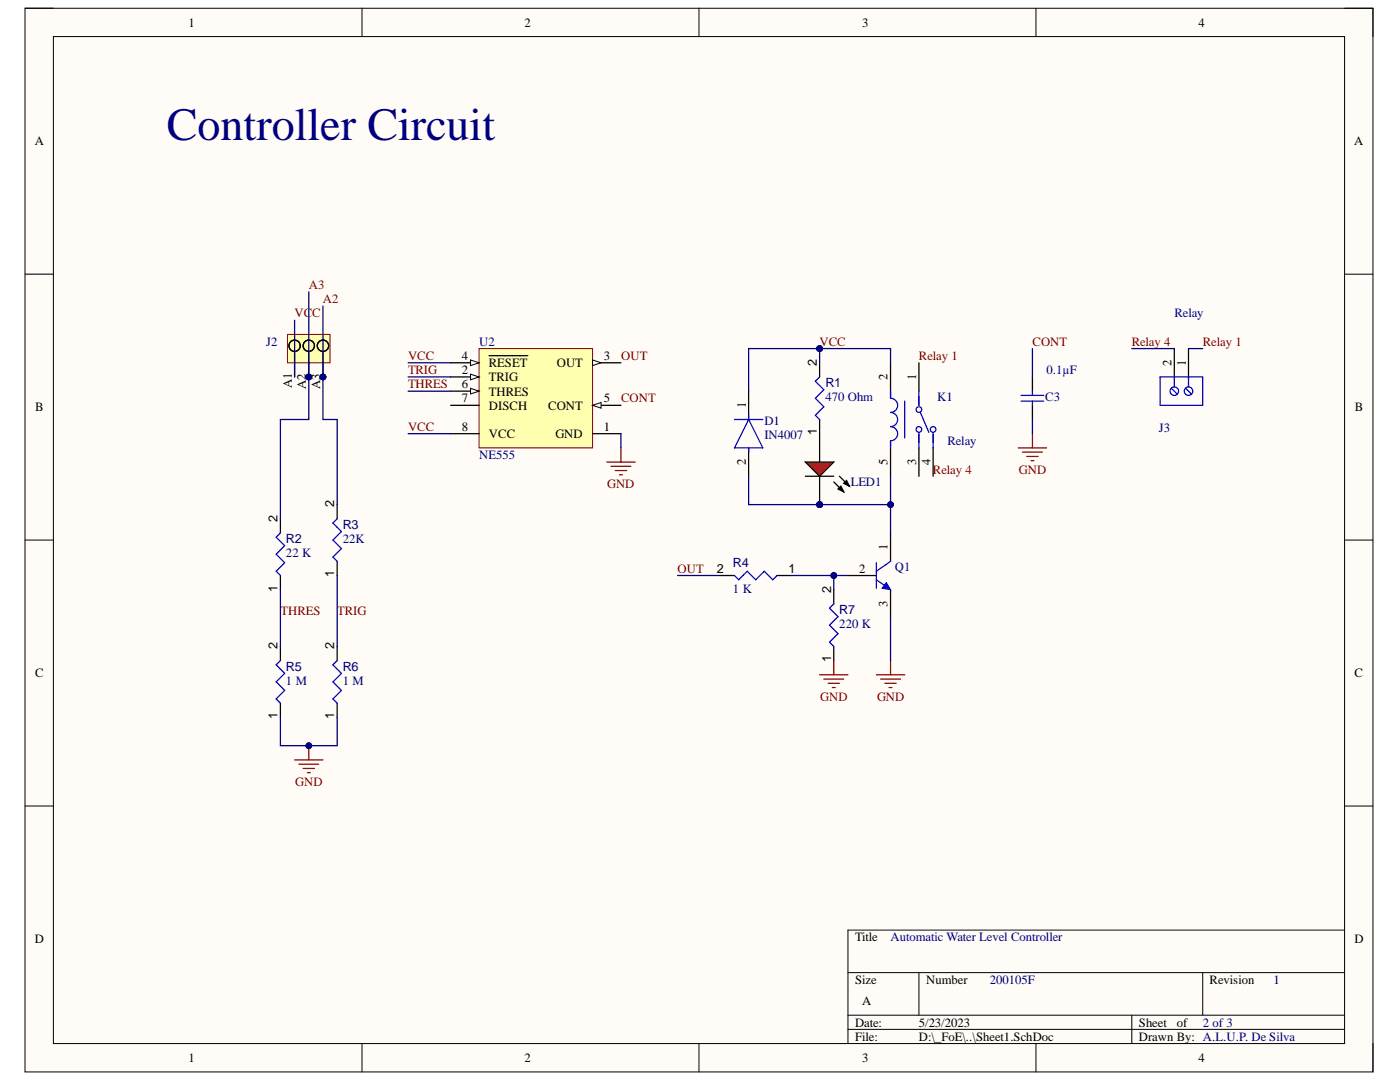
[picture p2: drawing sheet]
<svg xmlns="http://www.w3.org/2000/svg" width="279mm" height="216mm" viewBox="0 0 279 216" stroke-linecap="round" stroke-linejoin="round" font-family="sans-serif">
<path d="M5 1.6h269v212.3h-269z" fill-rule="evenodd" fill="#fffcf8"/>
<path d="M5 1.6h269v212.3h-269z" fill="none" stroke="#000" stroke-width=".2"/>
<path d="M10.7 7.3h257.6v200.9h-257.6z" fill-rule="evenodd" fill="#fffcf8"/>
<g fill="none" stroke="#000" stroke-width=".2">
<path d="M5 1.6h5.7M10.7 7.3h257.6v200.9h-257.6zM72.2 1.6v5.7M139.5 1.6v5.7M206.8 1.6v5.7M268.3 1.6h5.7v5.7M5 54.7h5.7M268.3 54.7h5.7M5 107.8h5.7M268.3 107.8h5.7M5 160.8h5.7M268.3 160.8h5.7"/>
<path d="M169.2 194.1h99.1M183.4 194.1v8.5M240 194.1v8.5M268.3 185.6h-99.1v22.6M72.2 208.2v5.7M139.5 208.2v5.7M169.2 202.6h99.1M169.2 205.4h99.1M206.8 208.2v5.7M225.9 202.6v5.6M274 208.2v5.7"/>
</g>
<path d="M95.6 69.6h22.7v19.8h-22.7z" fill-rule="evenodd" fill="#ffffb0"/>
<path d="M95.6 69.6h22.7v19.8h-22.7z" fill="none" stroke="#800000" stroke-width=".2"/>
<path d="M89.9 75.2h5.7M118.3 86.5h5.6" fill="none" stroke="#000" stroke-width=".25"/>
<path d="M93.9 74.7l1.7 .5-1.7 .6z" fill="#f8fcff"/>
<path d="M93.9 74.7l1.7 .5-1.7 .6z" fill="none" stroke="#000" stroke-width=".2"/>
<path d="M118.3 72.4h5.6" fill="none" stroke="#000" stroke-width=".25"/>
<path d="M118.3 71.8l1.7 .6-1.7 .6z" fill="#f8fcff"/>
<path d="M118.3 71.8l1.7 .6-1.7 .6z" fill="none" stroke="#000" stroke-width=".2"/>
<path d="M89.9 72.4h5.7" fill="none" stroke="#000" stroke-width=".25"/>
<path d="M93.9 71.8l1.7 .6-1.7 .6z" fill="#f8fcff"/>
<path d="M93.9 71.8l1.7 .6-1.7 .6z" fill="none" stroke="#000" stroke-width=".2"/>
<path d="M97.6 71h7.7M118.3 80.9h5.6" fill="none" stroke="#000" stroke-width=".25"/>
<path d="M118.3 80.9l1.7-.6v1.1z" fill="#f8fcff"/>
<path d="M118.3 80.9l1.7-.6v1.1z" fill="none" stroke="#000" stroke-width=".2"/>
<path d="M89.9 78.1h5.7" fill="none" stroke="#000" stroke-width=".25"/>
<path d="M93.9 77.5l1.7 .6-1.7 .5z" fill="#f8fcff"/>
<path d="M93.9 77.5l1.7 .6-1.7 .5z" fill="none" stroke="#000" stroke-width=".2"/>
<path d="M149.4 78.1v5.6M89.9 80.9h5.7M89.9 86.5h5.7M149.4 89.4v5.6" fill="none" stroke="#000" stroke-width=".25"/>
<path d="M146.6 83.7h5.6M149.4 83.7l2.8 5.7h-5.6zM149.4 82.9v.8M149.4 89.4v.8" fill="none" stroke="#00f" stroke-width=".25"/>
<path d="M57.4 66.7h8.5v5.7h-8.5z" fill-rule="evenodd" fill="#ffffb0"/>
<path d="M57.4 66.7h8.5v5.7h-8.5z" fill="none" stroke="#800000" stroke-width=".2"/>
<g fill="none" stroke="#000" stroke-width=".25">
<path d="M58.8 70.1v5.1M61.6 70.1v2.3M64.5 70.1v2.3M163.6 86.5v5.7"/>
<circle cx="58.8" cy="69" r="1.13"/>
<circle cx="61.6" cy="69" r="1.13"/>
<circle cx="64.5" cy="69" r="1.13"/>
</g>
<path d="M160.7 92.2h5.7l-2.8 2.8z" fill="#f00"/>
<g fill="none" stroke="#000" stroke-width=".25">
<path d="M163.6 72.4v2.8M177.7 72.4v5.7M183.4 72.4v5.7M206 75.2v2.9M234.4 69.6v5.6M237.2 69.6v5.6M160.7 92.2h5.7l-2.8 2.8zM160.7 95h5.7M163.6 83.7v2.8M166.4 96.2l2 1.9M167.2 97.6l.6-.6 .6 1.1zM167.5 95l2 2"/>
<path d="M168.4 96.4l.5-.5 .6 1.1zM177.7 89.4v5.6M183.4 89.4v5.6M186.2 89.4v5.6M206 80.9v2.8M56 103.5v2.8M56 114.8v2.9M67.3 100.7v2.8M67.3 112v2.8M143.7 114.8h2.9M155.1 114.8h2.8M166.4 117.7v2.8"/>
<path d="M56 129v2.8M67.3 129v2.8M166.4 129v2.8M56 140.3v2.8M67.3 140.3v2.8"/>
</g>
<path d="M167.2 97.6l.6-.6 .6 1.1zM168.4 96.4l.5-.5 .6 1.1z" fill="#000"/>
<g fill="none" stroke="#00f" stroke-width=".25">
<path d="M163.6 75.2l-.9 .9 1.7 1.7-1.7 1.7 1.7 1.7-1.7 1.7 .9 .8M177.7 78.1v1.4a1.42 1.42 0 0 1 1.4 1.4 1.42 1.42 0 0 1-1.4 1.4 1.42 1.42 0 0 1 1.4 1.4 1.42 1.42 0 0 1-1.4 1.4 1.42 1.42 0 0 1 1.4 1.4 1.42 1.42 0 0 1-1.4 1.5v1.4M183.4 78.1v2.8M203.8 78.9h4.5M206 78.1v.8M180.6 80v7.4M183.4 86.5v2.9M183.7 82.3l1.7 4M186.2 86.5v2.9M203.8 80h4.5M206 80v.9M56 106.3l-.9 .9 1.7 1.7-1.7 1.7 1.7 1.7-1.7 1.7 .9 .8"/>
<path d="M67.3 103.5l-.9 .9 1.7 1.7-1.7 1.7 1.7 1.7-1.7 1.7 .9 .8M146.6 114.8l.8 .9 1.7-1.7 1.7 1.7 1.7-1.7 1.7 1.7 .9-.9M56 131.8l-.9 .9 1.7 1.7-1.7 1.7 1.7 1.7-1.7 1.7 .9 .8M67.3 131.8l-.9 .9 1.7 1.7-1.7 1.7 1.7 1.7-1.7 1.7 .9 .8M166.4 120.5l-.8 .8 1.6 1.7-1.6 1.7 1.6 1.7-1.6 1.7 .8 .9"/>
<circle cx="183.4" cy="81.7" r=".57"/>
<circle cx="183.4" cy="85.7" r=".57"/>
<circle cx="186.2" cy="85.7" r=".57"/>
</g>
<circle cx="237.2" cy="78.1" r=".85" fill="#fff"/>
<g fill="none" stroke="#00f" stroke-width=".25">
<path d="M236.6 77.4l1.2 1.3"/>
<circle cx="237.2" cy="78.1" r=".85"/>
</g>
<circle cx="234.4" cy="78.1" r=".85" fill="#fff"/>
<g fill="none" stroke="#00f" stroke-width=".25">
<path d="M231.5 75.2h8.5v5.7h-8.5zM233.8 77.4l1.2 1.3M234.4 75.2v2M237.2 75.2v2M174.9 112.3v5.1M177.7 112l-2.8 2"/>
<circle cx="234.4" cy="78.1" r=".85"/>
</g>
<path d="M169.2 114.8h5.7M177.7 106.3v5.7" fill="none" stroke="#000" stroke-width=".25"/>
<path d="M121.1 92.2h5.7M121.9 93.1h4M122.8 93.9h2.3M123.6 94.7h.6M123.9 89.4v2.8" fill="none" stroke="#800000" stroke-width=".25"/>
<circle cx="163.6" cy="69.6" r=".57" fill="#000080"/>
<circle cx="163.6" cy="69.6" r=".57" fill="none" stroke="#000080" stroke-width=".2"/>
<path d="M58.8 151.6h5.7M59.6 152.5h4M60.5 153.3h2.3M61.3 154.2h.6M61.6 148.8v2.8" fill="none" stroke="#800000" stroke-width=".25"/>
<circle cx="61.6" cy="148.8" r=".57" fill="#000080"/>
<circle cx="61.6" cy="148.8" r=".57" fill="none" stroke="#000080" stroke-width=".2"/>
<g fill="none" stroke="#800000" stroke-width=".25">
<path d="M203.2 89.4h5.7M204.1 90.2h3.9M204.9 91.1h2.3M205.8 91.9h.5M206 86.5v2.9M163.6 134.6h5.6M164.4 135.5h4M165.3 136.3h2.2M166.1 137.2h.6M166.4 131.8v2.8M174.9 134.6h5.7M175.8 135.5h3.9"/>
<path d="M176.6 136.3h2.3M177.4 137.2h.6M177.7 131.8v2.8"/>
</g>
<path d="M149.4 95v5.7h14.2M206 83.7v2.8M163.6 100.7h14.1v5.6" fill="none" stroke="#000080" stroke-width=".25"/>
<circle cx="177.7" cy="100.7" r=".57" fill="#000080"/>
<circle cx="177.7" cy="100.7" r=".57" fill="none" stroke="#000080" stroke-width=".2"/>
<path d="M177.7 95v5.7" fill="none" stroke="#000080" stroke-width=".25"/>
<circle cx="177.7" cy="100.7" r=".57" fill="#000080"/>
<circle cx="177.7" cy="100.7" r=".57" fill="none" stroke="#000080" stroke-width=".2"/>
<path d="M81.4 75.2h8.5M81.4 78.1h8.5M56 117.7v11.3M67.3 114.8v14.2M56 143.1v5.7h11.3v-5.7" fill="none" stroke="#000080" stroke-width=".25"/>
<circle cx="61.6" cy="148.8" r=".57" fill="#000080"/>
<circle cx="61.6" cy="148.8" r=".57" fill="none" stroke="#000080" stroke-width=".2"/>
<path d="M81.4 72.4h8.5M81.4 86.5h8.5M135.2 114.8h8.5M166.4 114.8v2.9" fill="none" stroke="#000080" stroke-width=".25"/>
<circle cx="166.4" cy="114.8" r=".57" fill="#000080"/>
<circle cx="166.4" cy="114.8" r=".57" fill="none" stroke="#000080" stroke-width=".2"/>
<path d="M163.6 72.4v-2.8h14.1v2.8" fill="none" stroke="#000080" stroke-width=".25"/>
<circle cx="163.6" cy="69.6" r=".57" fill="#000080"/>
<circle cx="163.6" cy="69.6" r=".57" fill="none" stroke="#000080" stroke-width=".2"/>
<path d="M163.6 69.6h-14.2v8.5" fill="none" stroke="#000080" stroke-width=".25"/>
<circle cx="163.6" cy="69.6" r=".57" fill="#000080"/>
<circle cx="163.6" cy="69.6" r=".57" fill="none" stroke="#000080" stroke-width=".2"/>
<path d="M61.6 58.2v25.5h-5.6v19.8M58.8 63.9v11.3M64.5 61.1v22.6h2.8v17M206 69.6v5.6M157.9 114.8h11.3" fill="none" stroke="#000080" stroke-width=".25"/>
<circle cx="166.4" cy="114.8" r=".57" fill="#000080"/>
<circle cx="166.4" cy="114.8" r=".57" fill="none" stroke="#000080" stroke-width=".2"/>
<path d="M225.9 69.6h8.5M237.2 69.6h2.8M123.9 86.5v2.9M177.7 123.3v8.5" fill="none" stroke="#000080" stroke-width=".25"/>
<text font-size="9.2" fill="#000080" x="33.3" y="28">Controller Circuit</text>
<text font-size="6.7" fill="#000080" x="163" y="99.2">PILED101</text>
<text font-size="6.7" fill="#00f" x="177.1" y="121.8">PIQ103</text>
<g font-size="3.9" fill="#000080">
<text x="61" y="74.7">PIJ20A2</text>
<text x="63.9" y="74.7">PIJ20A3</text>
</g>
<g font-size="2.5">
<text x="37.6" y="5.3">1</text>
<text x="104.7" y="5.3">2</text>
<text x="172.1" y="5.3">3</text>
<text x="239.2" y="5.3">4</text>
<text x="6.9" y="29">A</text>
<text x="270.2" y="29">A</text>
<text x="92.2" y="71.8">4</text>
<text x="120.5" y="71.8">3</text>
<text x="58.3" y="77.5" transform="rotate(-90 58.3 77.5)">A1</text>
<text x="61" y="77.7" transform="rotate(-90 61 77.7)">A2</text>
<text x="63.9" y="77.6" transform="rotate(-90 63.9 77.6)">A3</text>
<text x="92.2" y="74.6">2</text>
<text x="92.2" y="77.5">6</text>
<text x="97.6" y="76.1">TRIG</text>
<text x="97.6" y="73.3">RESET</text>
<text x="111.1" y="73.3">OUT</text>
<text x="163" y="72.9" transform="rotate(-90 163 72.9)">2</text>
<text x="177.1" y="75.8" transform="rotate(-90 177.1 75.8)">2</text>
<text x="182.8" y="75.8" transform="rotate(-90 182.8 75.8)">1</text>
<text x="233.8" y="72.9" transform="rotate(-90 233.8 72.9)">2</text>
<text x="236.7" y="72.9" transform="rotate(-90 236.7 72.9)">1</text>
<text x="7" y="82.1">B</text>
<text x="92.2" y="80.3">7</text>
<text x="97.6" y="78.9">THRES</text>
<text x="97.6" y="81.7">DISCH</text>
<text x="109.4" y="81.7">CONT</text>
<text x="120.5" y="80.3">5</text>
<text x="148.8" y="81.5" transform="rotate(-90 148.8 81.5)">1</text>
<text x="270.4" y="82.1">B</text>
<text x="92.2" y="86">8</text>
<text x="97.6" y="87.4">VCC</text>
<text x="110.9" y="87.4">GND</text>
<text x="120.5" y="86">1</text>
<text x="163" y="86.9" transform="rotate(-90 163 86.9)">1</text>
<text x="148.8" y="92.8" transform="rotate(-90 148.8 92.8)">2</text>
<text x="177.1" y="92.7" transform="rotate(-90 177.1 92.7)">5</text>
<text x="182.8" y="92.7" transform="rotate(-90 182.8 92.7)">3</text>
<text x="185.7" y="92.8" transform="rotate(-90 185.7 92.8)">4</text>
<text x="66.7" y="101.2" transform="rotate(-90 66.7 101.2)">2</text>
<text x="55.4" y="104.1" transform="rotate(-90 55.4 104.1)">2</text>
<text x="177.1" y="109.8" transform="rotate(-90 177.1 109.8)">1</text>
<text x="55.4" y="118.1" transform="rotate(-90 55.4 118.1)">1</text>
<text x="66.7" y="115.2" transform="rotate(-90 66.7 115.2)">1</text>
<text x="143.1" y="114.3">2</text>
<text x="157.4" y="114.3">1</text>
<text x="165.9" y="118.2" transform="rotate(-90 165.9 118.2)">2</text>
<text x="171.5" y="114.3">2</text>
<text x="177.1" y="121" transform="rotate(-90 177.1 121)">3</text>
<text x="55.4" y="129.6" transform="rotate(-90 55.4 129.6)">2</text>
<text x="66.7" y="129.6" transform="rotate(-90 66.7 129.6)">2</text>
<text x="7" y="135.1">C</text>
<text x="165.9" y="132.2" transform="rotate(-90 165.9 132.2)">1</text>
<text x="270.3" y="135.1">C</text>
<text x="55.4" y="143.5" transform="rotate(-90 55.4 143.5)">1</text>
<text x="66.7" y="143.5" transform="rotate(-90 66.7 143.5)">1</text>
<text x="6.9" y="188.2">D</text>
<text x="170.6" y="187.9">Title</text>
<text x="270.3" y="188.2">D</text>
<text x="170.6" y="196.3">Size</text>
<text x="184.8" y="196.3">Number</text>
<text x="241.4" y="196.3">Revision</text>
<text x="172.1" y="200.6">A</text>
<text x="170.6" y="204.9">Date:</text>
<text x="170.6" y="207.6">File:</text>
<text x="183.4" y="204.9">5/23/2023</text>
<text x="183.4" y="207.6">D:\_FoE\..\Sheet1.SchDoc</text>
<text x="227.3" y="204.9">Sheet</text>
<text x="227.3" y="207.6">Drawn By: A.L.U.P. De Silva</text>
<text x="234.9" y="204.9">of</text>
<text x="37.6" y="211.9">1</text>
<text x="104.7" y="211.9">2</text>
<text x="172.1" y="211.9">3</text>
<text x="239.2" y="211.9">4</text>
</g>
<g font-size="2.5" fill="#800000">
<text x="61.6" y="57.6">A3</text>
<text x="58.8" y="63.3">VCC</text>
<text x="64.4" y="60.5">A2</text>
<text x="81.4" y="71.8">VCC</text>
<text x="124" y="71.8">OUT</text>
<text x="163.5" y="69">VCC</text>
<text x="183.4" y="71.8">Relay 1</text>
<text x="206.1" y="69">CONT</text>
<text x="225.8" y="69">Relay 4</text>
<text x="240.1" y="69">Relay 1</text>
<text x="81.4" y="74.6">TRIG</text>
<text x="81.4" y="77.5">THRES</text>
<text x="124" y="80.3">CONT</text>
<text x="81.4" y="86">VCC</text>
<text x="186.2" y="94.5">Relay 4</text>
<text x="203.4" y="94.5">GND</text>
<text x="121.2" y="97.3">GND</text>
<text x="135.2" y="114.3">OUT</text>
<text x="56" y="122.8">THRES</text>
<text x="67.3" y="122.8">TRIG</text>
<text x="163.7" y="139.8">GND</text>
<text x="175" y="139.8">GND</text>
<text x="58.9" y="156.8">GND</text>
</g>
<g font-size="2.5" fill="#000080">
<text x="234.4" y="63.3">Relay</text>
<text x="53.1" y="69">J2</text>
<text x="95.6" y="69">U2</text>
<text x="164.7" y="77.2">R1</text>
<text x="208.9" y="74.6">0.1µF</text>
<text x="164.7" y="80">470 Ohm</text>
<text x="187" y="80">K1</text>
<text x="208.6" y="80">C3</text>
<text x="152.5" y="84.9">D1</text>
<text x="152.5" y="87.6">IN4007</text>
<text x="189.1" y="88.8">Relay</text>
<text x="231.3" y="86.3">J3</text>
<text x="95.6" y="91.6">NE555</text>
<text x="169.8" y="97">LED1</text>
<text x="68.4" y="105.6">R3</text>
<text x="57.1" y="111.1">22 K</text>
<text x="57.1" y="108.3">R2</text>
<text x="68.4" y="108.3">22K</text>
<text x="146.3" y="113.2">R4</text>
<text x="146.3" y="118.2">1 K</text>
<text x="178.6" y="114">Q1</text>
<text x="167.5" y="125.3">220 K</text>
<text x="167.5" y="122.5">R7</text>
<text x="57.1" y="136.7">1 M</text>
<text x="57.1" y="133.9">R5</text>
<text x="68.4" y="136.7">1 M</text>
<text x="68.4" y="133.9">R6</text>
<text x="177.7" y="187.9">Automatic Water Level Controller</text>
<text x="197.5" y="196.3">200105F</text>
<text x="254.2" y="196.3">1</text>
<text x="240.1" y="204.9">2 of 3</text>
</g>
</svg>
